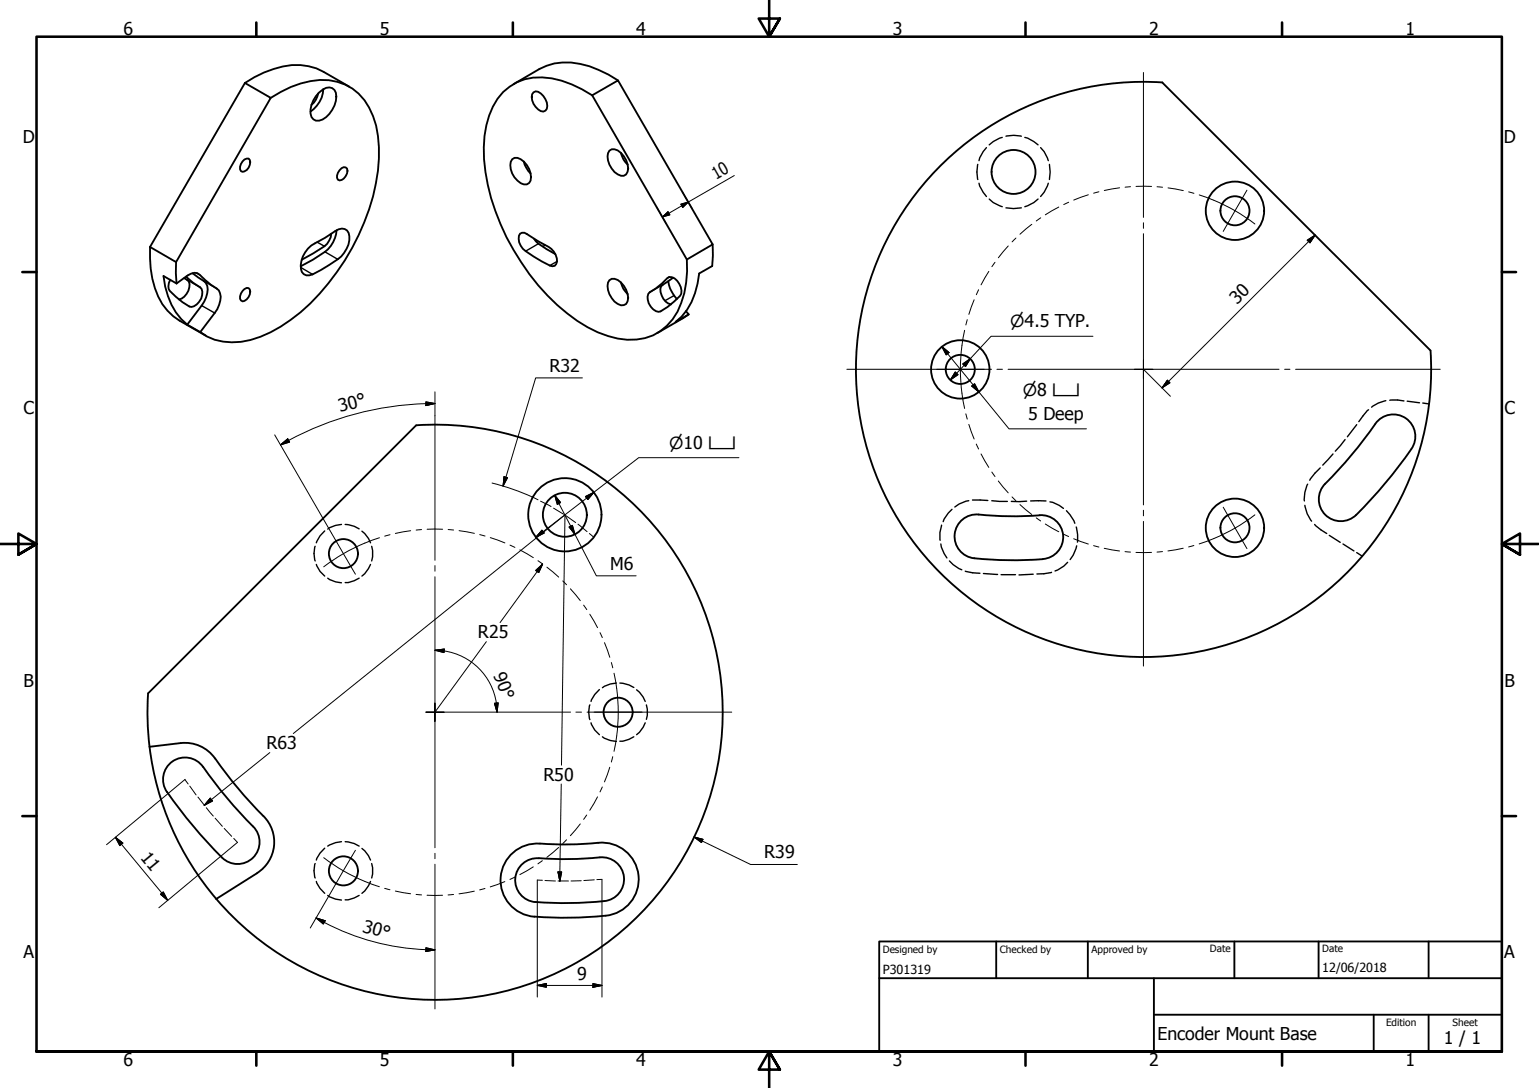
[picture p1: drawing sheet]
<svg xmlns="http://www.w3.org/2000/svg" width="420mm" height="297mm" viewBox="0 0 420 297" stroke-linecap="round" stroke-linejoin="round" font-family="sans-serif">
<!-- layer: Visible (ISO) -->
<g fill="none" stroke="#000" stroke-width=".51">
<path d="M66.9 22.7a26.3 26.3 0 0 1 15.1-4.9l2.3 .3 2.1 .6 9 5M66.9 22.7l7 4-25.8 44.9-7.1-4.2M66.9 22.7l-25.9 44.7M73.9 26.7a25.4 25.4 0 0 1 15.9-4.8 14.1 14.1 0 0 1 12.1 9.8 34.5 34.5 0 0 1 .7 18.4 63.2 63.2 0 0 1-23.3 37.3 27.5 27.5 0 0 1-16.1 6.1 13.5 13.5 0 0 1-8.5-2.8M86.9 25.5a5.2 5.2 0 0 1-1.9 3.1M87.1 25.3a2.87 2.87 0 0 1 4.2-.7 6 6 0 0 1-1.4 6.5 4.1 4.1 0 0 1-3.7 1.8 2.49 2.49 0 0 1-1.4-3 7.9 7.9 0 0 1 2.3-4.6zM88.3 24.3a7.9 7.9 0 0 1-3.5 6.2M145.7 25.2a2.02 2.02 0 0 1 2.6 1 3.8 3.8 0 0 1 1 3.5l-.4 .5a2.02 2.02 0 0 1-2.7-1 3.8 3.8 0 0 1-.9-3.5zM161.7 26a25.3 25.3 0 0 0-16.2-4.8 14.3 14.3 0 0 0-12 10.3 35.1 35.1 0 0 0-.3 18.9 63.9 63.9 0 0 0 24.4 37.2 25.7 25.7 0 0 0 16.2 5.1 14.1 14.1 0 0 0 12.2-10 29 29 0 0 0 1.5-11.8M161.7 26l7-4 25.9 44.7-7.1 4.2M161.7 26l25.8 44.9M168.7 22a24.2 24.2 0 0 0-17.4-4.7l-2.1 .7-1.9 .8-7.1 4.2"/>
<path d="M317.4 22.5a78.5 78.5 0 0 0-83.7 76.6 78.5 78.5 0 0 0 80.2 80.3 78.5 78.5 0 0 0 76.6-83.7l-73.2-73.2M66.7 43.5l1.2-.2a2.39 2.39 0 0 1-1.7 3.6l-.4-.2a2.41 2.41 0 0 1 .9-3.2zM92.7 46.5l.6-.6 .6-.3 .5 .1a1.64 1.64 0 0 1 0 2.4 1.58 1.58 0 0 1-2.1 1 2.14 2.14 0 0 1 .4-2.6zM139.8 43.5a2.28 2.28 0 0 1 3.2 .6 5.7 5.7 0 0 1 1.8 5.2 1.66 1.66 0 0 1-2.6 .7 5.7 5.7 0 0 1-2.8-5.8zM143 44.1a7.3 7.3 0 0 0 1.8 3.3M166.4 41.1a2.29 2.29 0 0 1 3.1 .7 5.7 5.7 0 0 1 1.8 5.1l-.4 .7a2.29 2.29 0 0 1-3.1-.6 4.9 4.9 0 0 1-1.4-5.9zM169.5 41.7a6 6 0 0 0 1.9 3.2M41 67.4a26.8 26.8 0 0 0 3.3 15.6l1.4 1.8 1.6 1.5 1.7 1.3 7.1 4M48.1 71.6l.1 5.8M48.2 77.4l3-2.2a2.46 2.46 0 0 1 3.3-.2l3 2.7 1.7 1.1a3.5 3.5 0 0 1 .6 4.4l-1.2 2.3-3.9 5.2-3.6-2.1M48.2 77.4l-3.6-2a19 19 0 0 0 6.5 13.2M50.3 75.9a1.9 1.9 0 0 1 1.4 2.5 4.3 4.3 0 0 1-2.8 3.4"/>
<path d="M50.8 75.6l1.8 1.5 2.1 1.4a3.4 3.4 0 0 1-1 4.6l-1.4 .7a14.7 14.7 0 0 1-6.3-4.9l.1-1.6 .4-.9M52.6 74.6l1.5 1.1a3.7 3.7 0 0 1 2.2 5.5l-1.2 2.2-4 5.2M66.7 78.9l.7-.3 .5 .1a2.39 2.39 0 0 1-1.7 3.6l-.4-.3a2.34 2.34 0 0 1 .9-3.1zM84.1 67.9l.9-.9 3.7-2.1 2.8-1.8a2.3 2.3 0 0 1 3.7 .5 6.8 6.8 0 0 1-3 7.2 32.5 32.5 0 0 1-7.7 4.4 1.88 1.88 0 0 1-2.3-1.7 7.1 7.1 0 0 1 1.9-5.6zM90.4 63.8a5 5 0 0 1-1.8 3.4l-6.2 3.7M91.9 62.9a8.1 8.1 0 0 1-3.2 5.9l-3.3 2.1-3.3 1.8M142 63.8l.5-.3h.7l3.7 2.3a7.1 7.1 0 0 1 5.1 4.7l.1 .9-.3 .7-.4 .5-.6 .1a29.4 29.4 0 0 1-8.1-4.8 3.6 3.6 0 0 1-.7-4.1zM145.8 65.2l1.2 1.3 4.6 2.9M166.4 76.5a2.29 2.29 0 0 1 3.1 .6 5.7 5.7 0 0 1 1.8 5.2 1.66 1.66 0 0 1-2.6 .7 5.8 5.8 0 0 1-2.7-5.9zM169.5 77.1a6 6 0 0 0 1.9 3.2M177.4 79.8l1.7-1.1 3.1-2.8a1.95 1.95 0 0 1 2.6 .7 3.7 3.7 0 0 1 .9 4.2 15.9 15.9 0 0 1-5.9 4.3 4 4 0 0 1-2.8-4.9zM182.4 76.8a8.5 8.5 0 0 0 2.4 4.8"/>
<path d="M183.8 75.8l-2.9 2a2.23 2.23 0 0 0-.2 2.9 3.6 3.6 0 0 0 2.5 2.4M194.6 66.7l-.2 5.9-3.5 2.1a18.3 18.3 0 0 1-6.4 13.2l3.5-2.1-.7-.9M188 85.8l-8.5 5.1M113.6 116.1l-73.2 73.2M113.6 116.1a78.5 78.5 0 0 1 83.4 71.8 78.5 78.5 0 0 1-70.2 84.7 78.5 78.5 0 0 1-86-68.7M375.5 115.7l-5.5 7.3-7.1 8a6.2 6.2 0 0 0 .5 10.7 6.3 6.3 0 0 0 8-2.3l7.3-8.1 6.6-8.7M375.5 115.7a6 6 0 0 1 8.3-1.5 6 6 0 0 1 1.5 8.4M265.9 152.4l9.4 .5 9.4-.2M267.2 140.5l7.6 .4 7.7-.1a6.1 6.1 0 0 1 7.2 3.3 6.1 6.1 0 0 1-2.3 7.6l-1.7 .8-1 .1M267.2 140.5a6 6 0 0 0-6.6 5.3 6 6 0 0 0 5.4 6.6M40.4 189.3l-.1 7.3 .5 7.3M40.8 203.9l8.5-1a10.4 10.4 0 0 1 10.3 5.3l5.4 7 5.9 6.6a10.1 10.1 0 0 1-.7 16.5l-11.1 7.1"/>
<path d="M55.4 209.3l6.5 8.5 7.2 7.8M55.4 209.4a6 6 0 0 0-8.3-1.5 6 6 0 0 0-1.5 8.3 122.6 122.6 0 0 0 15.8 18.6 6 6 0 0 0 8-1 6 6 0 0 0-.3-8.2M147.4 230.3a10 10 0 0 0-10.7 9.2 10 10 0 0 0 9.2 10.8M147.4 230.3l6.6 .3 8-.4a10.1 10.1 0 0 1 12.3 8.9 10.1 10.1 0 0 1-10.3 11l-9.8 .5-8.3-.4M164.9 246l-8 .5-9.4-.2a6.1 6.1 0 0 1-6.8-5.7 6.1 6.1 0 0 1 6.4-6.3l7.7 .3 7.7-.4a6.1 6.1 0 0 1 7.7 4.5 6.1 6.1 0 0 1-5.2 7.3"/>
<circle cx="276.7" cy="46.9" r="6"/>
<circle cx="337.2" cy="57.5" r="8"/>
<circle cx="337.2" cy="57.5" r="4"/>
<circle cx="262.2" cy="100.9" r="8"/>
<circle cx="262.2" cy="100.9" r="4"/>
<circle cx="93.8" cy="151.1" r="4"/>
<circle cx="154.2" cy="140.5" r="10"/>
<circle cx="154.2" cy="140.5" r="6"/>
<circle cx="337.2" cy="144.1" r="8"/>
<circle cx="337.2" cy="144.1" r="4"/>
<circle cx="168.8" cy="194.5" r="4"/>
<circle cx="93.8" cy="237.8" r="4"/>
</g>
<!-- layer: Hidden (ISO) -->
<g fill="none" stroke="#000" stroke-width=".38">
<path d="M273.6 37.5l-2.5 1.2-1 .8M274.6 37.2a8.8 8.8 0 0 1 4.2 0M279.8 37.5l.7 .2 1.8 1 1.1 .8M267 44.9a8.5 8.5 0 0 0 0 4.1M267.3 50l.2 .8 .9 1.7 .9 1.1M269.3 40.3l-.9 1.1-.9 1.7-.2 .8M270.1 54.3l1 1 2.5 1.1M274.6 56.8l2.1 .1 2.1-.1M283.4 54.3l-1.1 1-2.5 1.1M284.1 40.3l1 1.1 1.1 2.5M286.2 50l-1.1 2.5-1 1.1M286.5 44.9l.2 2.1-.2 2"/>
<path d="M370.4 115.9l-2.5 3.3M373.6 111.9l-2.6 3.2M378.3 109.4a8.5 8.5 0 0 0-3.8 1.8M379.4 109.3l2.2-.1 1.7 .3M384.2 109.5l3.3 .5M388.4 110l1.7 .3M259.9 139.1l-1 1-1.2 1.6-.2 .7M264.5 136.7l-2.6 .9-1.2 .8M265.5 136.5l4.2 .1M270.8 136.7l4.2 .2M280.3 136.8l-4.2 .1M281.4 136.8h4.2"/>
<path d="M286.6 137l.8 .1 1.8 .9 1.1 .8M291.1 139.4l1 1.1 1.3 2.4M356.2 138a9 9 0 0 0 1.9 4.3M357 132.2a8.5 8.5 0 0 0-.9 4.6M360.4 127.7l-1.4 1.5-1.4 1.9M363.9 123.9l-2.8 3.1M367.2 120l-2.6 3.2M86 149.1a6.5 6.5 0 0 0 0 4M86.4 154.1a6.7 6.7 0 0 0 2.2 3.2M88.6 145a7.4 7.4 0 0 0-2.2 3.2M89.5 157.8l2.1 1.1 1.6 .2M93.2 143.2l-1.6 .2-2.1 1"/>
<path d="M94.2 143.2l2.5 .5 1.3 .7M98 157.8l-1.3 .7-1.6 .6h-.9M98.8 145l.8 .7 1 1.3 .6 1.2M101.2 154.1l-1.6 2.5-.8 .7M101.5 149.1l.2 1.2v1.7l-.2 1.1M256.9 148.5l.1 .8 .7 1.8 .8 1.2M257 143.4a8.5 8.5 0 0 0-.3 4.1M259.2 153.1l1 1.1 2.4 1.4M263.5 155.9l2.1 .5 1.9 .1M268.5 156.6l3.9 .2M273.3 156.9h3.9M282.1 156.8l-3.9 .2"/>
<path d="M287.1 156.3l-2.1 .3-1.9 .1M291.5 153.5l-1.1 1-2.4 1.4M293.8 143.9a9.7 9.7 0 0 1 .3 4.1M293.9 149l-.9 2.6-.8 1.2M358.9 143.2l1.8 1.5 1.5 1M362.9 146.2l3 1.9M366.6 148.5l3 1.9M370.4 150.9l1.5 .9M161 192.5a6.5 6.5 0 0 0 0 4M161.4 197.3a6.5 6.5 0 0 0 2.2 3.3M163.6 188.3a7.4 7.4 0 0 0-2.2 3.2M168.3 186.5l-1.7 .2-2.1 1.1"/>
<path d="M169.2 186.5l2.5 .5 1.3 .7M173.8 188.3l.8 .7 1 1.3 .5 1.2M176.1 197.3l-.5 1.3-1 1.3-.8 .7M176.5 192.5l.2 1.1v1.7l-.2 1.1M164.5 201.2l2.1 1 1.7 .2M173 201.2l-1.3 .7-1.6 .5h-.9M86 235.8a6.3 6.3 0 0 0 0 3.9M88.6 231.6a7.4 7.4 0 0 0-2.2 3.2M93.2 229.8l-1.6 .2-2.1 1M94.2 229.8l2.5 .5 1.3 .7M98.8 231.6l.8 .7 1 1.3 .6 1.2M101.5 235.8l.2 1.1v1.7l-.2 1.1"/>
<path d="M86.4 240.7a7.4 7.4 0 0 0 2.2 3.2M89.5 244.5l2.1 1 1.6 .2M98 244.5l-1.3 .7-1.6 .5h-.9M101.2 240.7l-.6 1.2-1 1.4-.8 .6"/>
</g>
<!-- layer: Visible Narrow (ISO) -->
<g fill="none" stroke="#000" stroke-width=".38">
<path d="M51.1 76.4l3.6 2.1M53.7 74.5l.8 .5M55.7 76.8l3.5 2M82.1 73l3.2 1.9M86.6 66.1l2 1.1M88.7 68.8l3.5 2M147 66.5l-3.5 2.1M148.8 66.9l-.6 .4M152.1 71.4l-2 1.1M180.9 77.8l-3.5 2M182.8 75.6l-.6 .3M55.1 83.4l3.5 2.1"/>
<path d="M184 80.7l-2.5 1.4"/>
</g>
<!-- layer: Border (ISO) -->
<g fill="none" stroke="#000" stroke-width=".7">
<path d="M70 6.1v3.9M140 6.1v3.9M210 0v10l-2.9-4.9h5.8l-2.9 4.9 2.9-4.9M280 6.1v3.9M350 6.1v3.9M6.1 74.3h3.9M410 74.3h3.9M0 148.5h10l-5-2.8v5.7l5-2.9-5 2.9M420 148.5h-10l5-2.8v5.7l-5-2.9 5 2.9M6.1 222.8h3.9M410 222.8h3.9M10 287.1v-277.1h400v277.1h-400h400"/>
<path d="M70 287.1v3.8M140 287.1v3.8M212.9 292l-2.9-4.9 2.9 4.9h-5.8l2.9-4.9v9.9M280 287.1v3.8M350 287.1v3.8"/>
</g>
<!-- layer: Title (ISO) -->
<path d="M240 257h170v30.1h-170zM272 257v10.1M297 257v10.1M337 257v10.1M360 257v10.1M390 257v10.1M240 267.1h170M315 277h95M315 267.1v20M375 277v10.1M390 277v10.1" fill="none" stroke="#000" stroke-width=".51"/>
<!-- layer: Sketch Geometry (ISO) -->
<g fill="none" stroke="#000" stroke-width=".27">
<path d="M145.5 135.7l1.4 .7M147.6 136.8l2.8 1.5M151.1 138.7l2.8 1.7M154.6 140.8l2.6 1.9M157.8 143.1l2.5 2M160.9 145.7l1.2 1M50.5 212.8l.9 1.2M51.8 214.6l1.7 2.4M54 217.6l1.9 2.3M56.3 220.5l1.9 2.3M58.7 223.4l2 2.2M61.2 226.2l2 2.1"/>
<path d="M63.8 228.9l1 1.1M146.7 240.3h1.4M148.8 240.4l2.8 .1M152.3 240.5h2.9M158.7 240.5h-2.8M162.2 240.2l-2.8 .2M164.3 240.1h-1.4"/>
</g>
<!-- layer: Dimension (ISO) -->
<g fill="none" stroke="#000" stroke-width=".27">
<path d="M179.3 56.5l2.5 4.4M180.8 59.2l1.6-1.4 .5 .9zM185.9 55.7l2-.5-1.5 1.4zM186.3 52.4l2.6 4.5M200.5 47.9l-19.7 11.3M356.9 65.6l2.1-1.4-1.4 2.1zM359 64.2l-41.8 41.7M257.1 94.6l2 1.7-.8 .6zM257.1 94.6l18.4 22.5h21.1M262.8 99.4l2.1-1.5-1.3 2.2zM298.4 91.8h-27.8l-11.1 11.9M75 118.7l15.5 26.8"/>
<path d="M116.3 109.7l2.4 .5-2.4 .5zM118.7 110.2a84.5 84.5 0 0 0-42.1 11.3M118.7 107v6.5M159 103.2h-12.8l-8.8 29.5M260.8 101.6l.8 .7-2.1 1.4zM265.3 105.4l.8-.6 1.2 2.2zM312.3 101l7.2 7.2M318.7 103.8l.7 .7-2.2 1.4zM76.6 121.5l1.9-1.7 .6 .9zM134.3 131.9l5.2 1.5 6 2.4M137.6 130.2l1 .2-1.2 2.3zM151.4 135.2l1.6 2-.9 .5z"/>
<path d="M151.4 135.2l11.4 22h10.9M159.8 135.6l2.3-1.2-1.6 2zM201.7 125h-27.3l-28.1 21.7M146.2 155.8l1.9-1.8-1 2.3zM148 144.8l.6 .7-2.3 1.2zM148.1 154l-11.6 16M155.4 143.9l.9-.5 .7 2.5zM118.7 177.5l2.6-.3-.1 1zM118.7 177.5l2.5 .2M121.3 177.7a16.9 16.9 0 0 1 14.2 14.3M132.8 175.2l-14.1 19.2M135 192l1-.1-.3 2.5z"/>
<path d="M135.5 191.9l.2 2.5M50.5 212.8l-21.4 17.8M57.4 217.9l.6 .8-2.2 1.2zM73.7 205.5l-17.9 14.4M80.1 200.3l74.1-59.7-.9 68.3M153.2 214l-.4 26.6M31.5 228.6l2 1.6-.8 .7zM31.5 228.6l14.3 17.2M64.8 230l-21.4 17.8M152.3 238h1.1l-.6 2.6zM189.5 228.5l2.4 .7-.4 .8zM189.5 228.5l15.4 7.5h12.8"/>
<path d="M43.8 244.1l.8-.6 1.2 2.3zM86.3 250.6l2.5 .8-.5 .9zM86.3 250.6a65.1 65.1 0 0 0 32.4 8.7M90.5 243.4l-5.8 10M116.3 258.7l2.4 .6-2.4 .5zM146.7 240.3v31.9M164.3 240.1v32.1M146.7 269l2.5-.5v1zM146.7 269h17.6M161.9 268.5l2.4 .5-2.4 .5z"/>
</g>
<g fill="#000" stroke="#000" stroke-width=".27">
<path d="M180.8 59.2l1.6-1.4zM180.8 59.2l1.6-1.4 .5 .9zM186.4 56.6l1.5-1.4zM185.9 55.7l2-.5-1.5 1.4zM359 64.2l-1.4 2.1zM356.9 65.6l2.1-1.4-1.4 2.1zM257.1 94.6l2 1.7zM257.1 94.6l2 1.7-.8 .6zM76.6 121.5l1.9-1.7zM76.6 121.5l1.9-1.7 .6 .9zM116.3 110.7l2.4-.5zM116.3 109.7l2.4 .5-2.4 .5z"/>
<path d="M260.8 101.6l-1.3 2.1zM260.8 101.6l.8 .7-2.1 1.4zM264.9 97.9l-1.3 2.2zM262.8 99.4l2.1-1.5-1.3 2.2zM265.3 105.4l2 1.6zM265.3 105.4l.8-.6 1.2 2.2zM318.7 103.8l-1.5 2.1zM318.7 103.8l.7 .7-2.2 1.4zM137.6 130.2l-.2 2.5zM137.6 130.2l1 .2-1.2 2.3zM151.4 135.2l1.6 2zM151.4 135.2l1.6 2-.9 .5z"/>
<path d="M162.1 134.4l-1.6 2zM159.8 135.6l2.3-1.2-1.6 2zM148.1 154l-1 2.3zM146.2 155.8l1.9-1.8-1 2.3zM148 144.8l-1.7 1.9zM148 144.8l.6 .7-2.3 1.2zM155.4 143.9l1.6 2zM155.4 143.9l.9-.5 .7 2.5zM118.7 177.5l2.6-.3zM118.7 177.5l2.6-.3-.1 1zM135 192l.7 2.4zM135 192l1-.1-.3 2.5z"/>
<path d="M57.4 217.9l-1.6 2zM57.4 217.9l.6 .8-2.2 1.2zM31.5 228.6l2 1.6zM31.5 228.6l2 1.6-.8 .7zM152.3 238l.5 2.6zM152.3 238h1.1l-.6 2.6zM189.5 228.5l2.4 .7zM189.5 228.5l2.4 .7-.4 .8zM43.8 244.1l2 1.7zM43.8 244.1l.8-.6 1.2 2.3zM86.3 250.6l2.5 .8zM86.3 250.6l2.5 .8-.5 .9z"/>
<path d="M116.3 259.8l2.4-.5zM116.3 258.7l2.4 .6-2.4 .5zM146.7 269l2.5-.5zM146.7 269l2.5-.5v1zM161.9 269.5l2.4-.5zM161.9 268.5l2.4 .5-2.4 .5z"/>
</g>
<!-- layer: Center Mark (ISO) -->
<g fill="none" stroke="#000" stroke-width=".27">
<path d="M312.2 19.8v39.6M340.4 51.9l-6.5 11.3M312.2 63.8v37v-2.5M312.2 60.8v1.5M118.7 113.5v39.5M231.2 100.8h39.5M255.7 100.8h13M272.2 100.8h1.5M275.2 100.8h37h-2.5M312.2 103.3v-2.5v37M314.7 100.8h-2.5h37M350.7 100.8h1.5"/>
<path d="M353.7 100.8h39.5M312.2 139.3v1.5M333.9 138.5l6.5 11.3M90.5 145.5l6.5 11.3M118.7 157.5v36.9v-2.5M118.7 154.4v1.5M312.2 142.4v39.4M116.3 194.4h2.4h-2.4M118.7 197v-2.6v37M121.2 194.4h-2.5h37.1M157.2 194.4h1.5M160.3 194.4h39.5"/>
<path d="M162.2 194.4h13.1M97 232.1l-6.5 11.3M118.7 233v1.4M118.7 236v39.4"/>
</g>
<!-- layer: Centerline (ISO) -->
<g fill="none" stroke="#000" stroke-width=".27">
<path d="M284.1 59.5l-1.2 .8M289.1 56.5l-3.7 2.1M291.8 55.2l-1.4 .6M297.1 53.2l-4 1.4M300 52.4l-1.4 .3M305.7 51.3l-4.2 .7M308.6 51l-1.4 .1M310.1 50.9h4.3M315.9 51l1.5 .1M318.9 51.3l4.1 .7M324.5 52.4l1.5 .4M327.4 53.2a50 50 0 0 1 15.2 8"/>
<path d="M267.2 79.1l-.7 1.4M270 74.1l-2.2 3.7M271.6 71.6l-.8 1.2M275.3 67.1l-2.8 3.3M277.4 65l-1.1 1M281.7 61.2l-3.3 2.8M263.3 90.2a50 50 0 0 0 0 21.3M264.1 87.3l-.4 1.4M265.9 81.8l-1.4 4M263.7 113l.4 1.4M264.5 115.9l1.4 4M266.5 121.2l.7 1.4"/>
<path d="M267.8 123.9l2.2 3.7M270.8 128.9l.8 1.2M272.5 131.3l2.8 3.3M276.3 135.7l1 1M278.4 137.7l3.3 2.8M103.6 146.8a50 50 0 0 0-15.2 7.9M106.5 146l-1.5 .4M112.1 144.9l-4.2 .7M115.1 144.6l-1.5 .1M120.8 144.5h-4.2M122.3 144.6l1.5 .1M125.3 144.9l4.2 .7"/>
<path d="M131 146l1.4 .3M133.9 146.8l3.9 1.4M139.2 148.8l1.4 .7M141.9 150.1l3.7 2.2M146.9 153.1l1.2 .8M149.3 154.8l3.2 2.8M153.6 158.6l1.1 1.1M282.9 141.4l1.2 .8M285.4 143.1l3.6 2.1M290.4 145.9l1.3 .6M293.1 147.1l4 1.4M298.6 149l1.4 .4"/>
<path d="M301.5 149.7l4.1 .7M307.1 150.6l1.5 .1M314.4 150.8h-4.3M317.4 150.6l-1.5 .1M323 149.7l-4.1 .7M325.9 148.9l-1.4 .4M342.6 140.6a50 50 0 0 1-15.2 7.9M155.7 160.7l2.7 3.3M159.3 165.2l.9 1.2M161 167.7l2.1 3.7M163.8 172.7l.6 1.4M165 175.5l1.5 3.9"/>
<path d="M166.9 180.9l.4 1.4M167.6 183.8a50 50 0 0 1 0 21.3M163.1 217.6l-2.1 3.6M164.4 214.9l-.6 1.3M166.5 209.5l-1.5 4M167.3 206.6l-.4 1.4M88.4 234.2a50 50 0 0 0 15.2 7.9M140.6 239.5l-1.4 .6M145.6 236.7l-3.7 2.1M148.1 235l-1.3 .8M152.5 231.4l-3.2 2.7M154.7 229.3l-1.1 1"/>
<path d="M158.4 224.9l-2.7 3.3M160.2 222.5l-.9 1.2M105 242.5l1.5 .4M107.9 243.3l4.2 .7M113.6 244.2l1.5 .1M116.6 244.4h4.2M123.8 244.2l-1.5 .1M129.5 243.3l-4.2 .7M132.4 242.6l-1.4 .4M137.8 240.7l-4 1.4"/>
</g>
<g font-size="4.8">
<text x="33.7" y="9.6">6</text>
<text x="103.7" y="9.6">5</text>
<text x="173.7" y="9.6">4</text>
<text x="243.7" y="9.6">3</text>
<text x="313.7" y="9.6">2</text>
<text x="383.7" y="9.6">1</text>
<text x="6.2" y="38.9">D</text>
<text x="410.5" y="38.9">D</text>
<text x="337.8" y="83.2" transform="rotate(-45 337.8 83.2)">30</text>
<text x="150.1" y="101.6">R32</text>
<text x="6.4" y="113.1">C</text>
<text x="92.9" y="112.4" transform="rotate(-15 92.9 112.4)">30°</text>
<text x="410.7" y="113.1">C</text>
<text x="280.7" y="114.6">5 Deep</text>
<text x="166.6" y="155.6">M6</text>
<text x="130.5" y="174.3">R25</text>
<text x="134.7" y="184.2" transform="rotate(69 134.7 184.2)">90°</text>
<text x="6.4" y="187.4">B</text>
<text x="410.7" y="187.4">B</text>
<text x="72.8" y="204.6">R63</text>
<text x="148.3" y="213.2">R50</text>
<text x="38.2" y="234.2" transform="rotate(50 38.2 234.2)">11</text>
<text x="208.7" y="234.4">R39</text>
<text x="98.8" y="254.4" transform="rotate(15 98.8 254.4)">30°</text>
<text x="6.4" y="261.7">A</text>
<text x="410.7" y="261.7">A</text>
<text x="157.6" y="267.4">9</text>
<text x="316" y="283.8">Encoder Mount Base</text>
<text x="394.2" y="285">1 / 1</text>
<text x="33.7" y="290.9">6</text>
<text x="103.7" y="290.9">5</text>
<text x="173.7" y="290.9">4</text>
<text x="243.7" y="290.9">3</text>
<text x="313.7" y="290.9">2</text>
<text x="383.7" y="290.9">1</text>
</g>
<text font-size="4.7" x="195.5" y="49.2" transform="rotate(-30 195.5 49.2)">10</text>
<g font-size="4.6">
<text x="275.8" y="89.4">⌀4.5 TYP.</text>
<text x="279.2" y="108">⌀8 ⌴</text>
<text x="182.7" y="122.5">⌀10 ⌴</text>
</g>
<g font-size="3.4">
<text x="241" y="266">P301319</text>
<text x="361" y="265.5">12/06/2018</text>
</g>
<g font-size="2.7">
<text x="241" y="260.1">Designed by</text>
<text x="273" y="260.1">Checked by</text>
<text x="298" y="260.1">Approved by</text>
<text x="330.3" y="260">Date</text>
<text x="361" y="260">Date</text>
<text x="378.4" y="280.1">Edition</text>
<text x="396.6" y="280.1">Sheet</text>
</g>
</svg>
